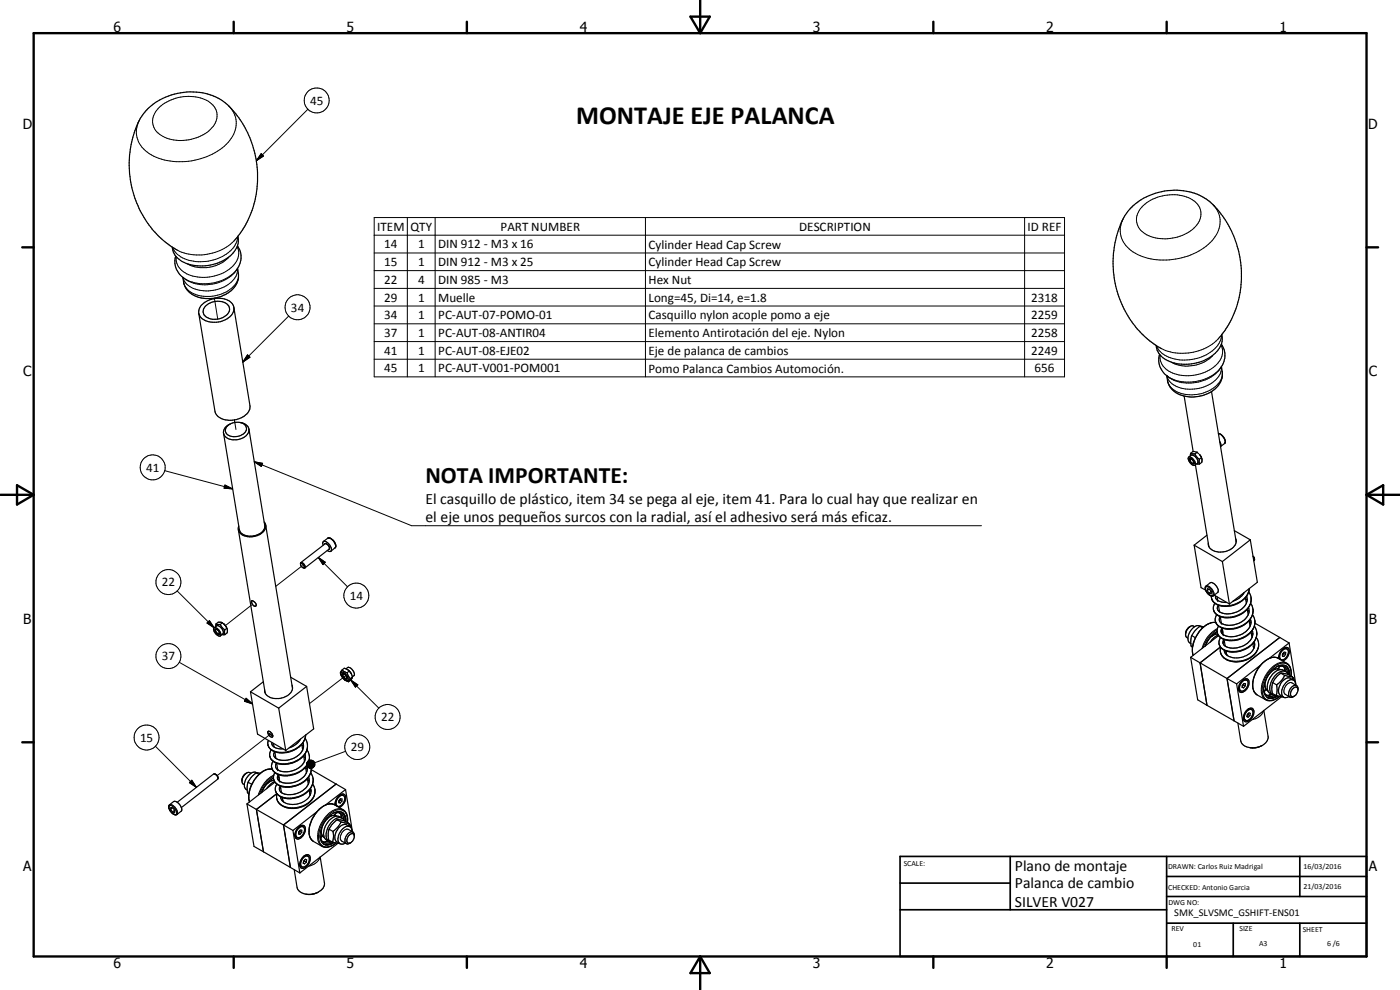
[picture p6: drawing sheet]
<svg xmlns="http://www.w3.org/2000/svg" width="420mm" height="297mm" viewBox="0 0 420 297" stroke-linecap="round" stroke-linejoin="round" font-family="sans-serif">
<g fill="none" stroke="#000" stroke-width=".3">
<path d="M47.8 32.2a13.2 13.2 0 0 1 14.8-1.8 5 5 0 0 1 .5 8.5 12.6 12.6 0 0 1-15.7 1 5 5 0 0 1 .4-7.7zM68.7 31.8a7.6 7.6 0 0 1-.2 10.9 20.1 20.1 0 0 1-23.7 3.4 7.4 7.4 0 0 1-3-9.9M92.4 32.8l-15.4 15.4M78.4 46.1l.7 .7-2.1 1.4zM68.7 77.1a10.3 10.3 0 0 1-8.6 3.2l-1.7-.2-2.2-.9M70.2 72.3a15.3 15.3 0 0 1-16.9 2.8M71.2 74a5.2 5.2 0 0 1-2.3 6.7 12.7 12.7 0 0 1-13.9 .8 4.7 4.7 0 0 1-2.1-4.5M71.3 71a8.2 8.2 0 0 1-5.9 6.6 12.6 12.6 0 0 1-12.1-1.2l-.8-.8-.7-1.4M112.3 65.3h207.2v47.8h-207.2zM112.3 70.6h207.2M112.3 75.9h207.2M122.2 65.3v47.8"/>
<path d="M130.6 65.3v47.8M193.7 65.3v47.8M307.5 65.3v47.8M343.1 61.7a13 13 0 0 1 15.2-1.5 4.9 4.9 0 0 1 .5 7.7 12.8 12.8 0 0 1-15.6 1.9 5 5 0 0 1-.1-8.1zM363.9 61.3a7.6 7.6 0 0 1-.1 10.9 20.3 20.3 0 0 1-23.7 3.4 7.4 7.4 0 0 1-3.1-9.9M54.9 83.2a5.9 5.9 0 0 0 4.9 3.9 10.1 10.1 0 0 0 11.2-4.7l.3-1.9a12.7 12.7 0 0 1-15.9 3.1M64.3 89.5l1.1 6.3M70.9 81.1a11.9 11.9 0 0 1-16 2.1M71.5 82a6 6 0 0 1-4.3 5.9 9.8 9.8 0 0 1-11.3-1.5l-.8-1.7M86.6 94.8l-13.7 13.8M112.3 81.2h207.2M112.3 86.5h207.2"/>
<path d="M112.3 91.8h207.2M112.3 97.2h207.2M74.3 106.5l.7 .7-2.1 1.4zM112.3 102.5h207.2M112.3 107.8h207.2M350.2 112.7a12.7 12.7 0 0 0 15.6-1.7l.8-1a6.4 6.4 0 0 1-4.7 5.9 9.9 9.9 0 0 1-10.9-1.5zM364 106.6a10.5 10.5 0 0 1-12.5 2M365.5 101.9a15.2 15.2 0 0 1-16.9 2.7M366.2 110.5a11.9 11.9 0 0 1-15.6 2.6M366.4 103.5a5.2 5.2 0 0 1-2.3 6.7 12.3 12.3 0 0 1-14.3 .5 4.5 4.5 0 0 1-1.6-4.1M366.6 100.5a7.4 7.4 0 0 1-4.6 6 12.3 12.3 0 0 1-13.8-1l-1.2-1.8M366.8 111.5a5.7 5.7 0 0 1-3.7 5.6 10.4 10.4 0 0 1-11.6-.8l-.7-.8-.4-1.3"/>
<path d="M70.5 126.9l-.2-.9 .5 2.9M76.3 138.6l2.5 .4-.4 1zM76.3 138.6l47.2 19.1h171M357.8 137.8l-.4-.2-.3 .3M358.3 138.4v.6l-.3 .1M358.5 135.5a3.1 3.1 0 0 1 2 1.5M365.7 130.1a2.9 2.9 0 0 1 1.9 2.9l-.1 .1M49.4 141.2l20.4 5.5M67.5 145.5l2.3 1.2-2.5-.2zM53.2 177.3l11.1 11M90.8 169.7l-8 6.2M95.5 167.3l2.1 1.4-.7 .7z"/>
<path d="M95.5 167.3l8.8 8.8M97.4 163.2l.1-.1a1.38 1.38 0 0 1 1.4 1.7h-.3M97.5 163.2a1.28 1.28 0 0 1 1.3 1.6M98.3 161.5a2.43 2.43 0 0 1 2.4 2.8l-.2 .1M361.9 175.9a2.45 2.45 0 0 1 2.5 2.2l-.2 .6M362 176.1a2.09 2.09 0 0 1 1.9 2.6 1.98 1.98 0 0 1-1.9-2.6zM374.9 176.6a7 7 0 0 1-7.6 5.1 3.6 3.6 0 0 1-3.7-2.3M375.4 179.2a5.5 5.5 0 0 1-4.4 5.5 6.3 6.3 0 0 1-6.4-.9l-.5-1M53.8 198.7l22 12.5M62.1 186.9l.8-.7 1.4 2.1zM62.9 186.2l1.4 2.1-2.2-1.4zM75.5 181.5l-7.9 6.2"/>
<path d="M364.9 186.8a6.5 6.5 0 0 0-5.9 4.2 7.2 7.2 0 0 0-.9 5.6M365.3 189a8.9 8.9 0 0 0-4.2 5.3M365.4 188.6a9.5 9.5 0 0 0-4.7 6M366.7 188.5h.1M376 182.7a5.2 5.2 0 0 1-3.9 5.3 6.3 6.3 0 0 1-6.9-.8l-.5-.9M376.6 186.1a5.8 5.8 0 0 1-5.1 5.7 5.5 5.5 0 0 1-6-1.5l-.2-.6M377.1 189.5a5.5 5.5 0 0 1-4.4 5.5 5.7 5.7 0 0 1-6.7-1.2l-.2-.7M377.7 192.9a5.4 5.4 0 0 1-5.1 5.3 5.3 5.3 0 0 1-6.3-2.3v-.3M383.6 197.5a3.6 3.6 0 0 0-4.3 1.2 8.7 8.7 0 0 0-3 8.7l1 1.1M386.2 199a3.2 3.2 0 0 0-3.9 .8 9 9 0 0 0-3.6 8.7l.3 .7 .8 .7M73.9 209.5l1.9 1.7-2.4-.8zM80.5 219.9l1.4 .7"/>
<path d="M103.8 202.7l-10.9 8.4M105.3 204l2.1 1.5-.7 .7zM105.3 204l8.4 8.5M379.2 213.3a4 4 0 0 1-3.5 2.6M387.4 202.8a2.81 2.81 0 0 0-2.9-3.8 8.6 8.6 0 0 0-5.5 9.4 2.51 2.51 0 0 0 4.1 1.1l.9-.5M387.7 204.9a2.2 2.2 0 0 0-2.4 2.1v.8l.4 .5M46.6 223.9l12.4 12.4M56.8 234.8l.8-.7 1.4 2.2zM57.6 234.1l1.4 2.2-2.2-1.5zM81.2 220.2l-16 12.5M81.7 230.8a6.6 6.6 0 0 0-5.9 4.2 7.6 7.6 0 0 0-.9 5.6M82.1 232.9a9.7 9.7 0 0 0-4.2 5.4"/>
<path d="M82.2 232.6a9.5 9.5 0 0 0-4.7 6M83.5 232.5h.1M91.7 220.6a6.7 6.7 0 0 1-6 5 4.4 4.4 0 0 1-5.2-1.9l-.1-.3M92 229.2l.1 .5zM92 229.5l.1 .2zM92.1 228.9v.8zM92.1 229.7l.3 .5zM92.1 229.7l.5 .6zM92.1 229.7l.8 .8zM92.1 229.7l1 .8zM92.1 229.7l1.3 .8zM92.1 229.7l1.5 .8h-.2z"/>
<path d="M92.1 229.7l1.8 .7-.3 .1zM92.1 229.7l2 .5-.2 .2zM92.1 229.7l2.2 .3-.2 .2zM92.1 229.7l2.3 .1-.1 .2zM92.1 229.7l2.4-.2-.1 .3zM92.1 229.7l2.4-.5v.3zM92.1 229.7l2.4-.7v.2zM92.1 229.7l2.3-1 .1 .3zM92.1 229.7l2.2-1.2 .1 .2zM92.1 229.7l2-1.4 .2 .2zM92.1 229.7l1.7-1.5 .3 .1zM92.1 229.9h2.3"/>
<path d="M92.1 229.7h2.4M92.2 228.7l-.1 1zM92.2 223.2a5.2 5.2 0 0 1-3.9 5.3 6.2 6.2 0 0 1-6.7-.5l-.6-1.2M92.4 228.5l-.3 1.2zM92.5 228.3l.3-.2-.7 1.6zM92.5 228.3l-.4 1.4zM92.8 228.1h.2l-.9 1.6zM92.8 226.6a5.3 5.3 0 0 1-3.9 5.3 7 7 0 0 1-6.1 0l-.9-.7-.4-.9M93 228.1l.3-.1-1.2 1.7zM93.3 228l.2 .1-1.4 1.6zM93.4 230a5.3 5.3 0 0 1-3.9 5.4 6.4 6.4 0 0 1-7-.8l-.4-.9M93.5 228.1l.3 .1-1.7 1.5z"/>
<path d="M93.9 233.5a5.3 5.3 0 0 1-3.9 5.3 6.5 6.5 0 0 1-6.7-.5l-.7-1.2M94.5 236.9a5.8 5.8 0 0 1-5.7 5.4 4.9 4.9 0 0 1-5.7-2.4l-.1-.4M103.7 225.4l-9.3 3.5M50.8 241.8l.5-.1a2.63 2.63 0 0 1 1.7 2.2 .61 .61 0 0 1-.4 .5 .61 .61 0 0 1-.7-.3l-.4-.3a1.93 1.93 0 0 1-.7-2zM50.9 241.5a2.36 2.36 0 0 1 2.2 2.9M96 257.2a3.9 3.9 0 0 1-3.4 2.7M100.4 241.5a3.8 3.8 0 0 0-4.3 1.2 9.4 9.4 0 0 0-3.2 7.9l.4 1.1 .8 .8M102.9 243a4.8 4.8 0 0 0-5.4 2.4 7.5 7.5 0 0 0-1.6 7.8l.7 .7M104.2 246.8a3 3 0 0 0-2.1-3.8 6.9 6.9 0 0 0-5.7 4.7 5.1 5.1 0 0 0 .2 5.9 3.2 3.2 0 0 0 4.2-.7M104.6 248.8a2.33 2.33 0 0 0-2.1 3.5"/>
<circle cx="95" cy="30.1" r="3.8"/>
<circle cx="89.3" cy="92.2" r="3.8"/>
<circle cx="45.8" cy="140.2" r="3.8"/>
<circle cx="50.5" cy="174.7" r="3.8"/>
<circle cx="106.9" cy="178.7" r="3.8"/>
<circle cx="50.5" cy="196.9" r="3.8"/>
<circle cx="116.3" cy="215.1" r="3.7"/>
<circle cx="44" cy="221.3" r="3.7"/>
<circle cx="107.2" cy="224.1" r="3.8"/>
</g>
<g fill="none" stroke="#000" stroke-width=".35">
<path d="M52.7 76.8a5.9 5.9 0 0 0 2.7 6.8M70.2 72.3a28.3 28.3 0 0 0 7.1-18 30.7 30.7 0 0 0-6.1-19.5 15.4 15.4 0 0 0-12.2-7.2 17.7 17.7 0 0 0-16.8 7.7 28.6 28.6 0 0 0-2.8 8 30.2 30.2 0 0 0 0 12.2 28.9 28.9 0 0 0 13.9 19.6M71.3 73.8a6 6 0 0 1-.4 7.3M71.4 70.9a6.7 6.7 0 0 1-4.1 7.1 13.4 13.4 0 0 1-13.1 .1 5.3 5.3 0 0 1-2.5-4M60.4 91.6a6.8 6.8 0 0 1 9.3-.5 3.1 3.1 0 0 1-1.6 4.6 6.5 6.5 0 0 1-8-.7 2.79 2.79 0 0 1 .3-3.4zM61.6 91.9a4.9 4.9 0 0 1 7.1-.1 2.43 2.43 0 0 1-1.6 3.4 4.6 4.6 0 0 1-6-1l-.1-1.3zM70.2 92.2l4.8 29.4a4.4 4.4 0 0 1-4.1 4.3 5.5 5.5 0 0 1-6.2-1.8l-5.1-30.1M71.3 80.5a6.8 6.8 0 0 1-4.8 8.4l-2.9 .6a9.3 9.3 0 0 1-4.7-.6l-1-.4a5.4 5.4 0 0 1-2.8-3.8l-.2-1.5M348 106.3a5.7 5.7 0 0 0 2.2 6.4M350.2 112.7l.4 .4M355.4 118.8l2.7 16.7M363.6 117.5l7.4 45.1"/>
<path d="M365.5 101.9a28.1 28.1 0 0 0 7.1-18.1 30.1 30.1 0 0 0-2.7-13.7 23.2 23.2 0 0 0-9.2-11.2 18.8 18.8 0 0 0-22.3 4.6 27.6 27.6 0 0 0-4.4 15.7 31.1 31.1 0 0 0 3.3 13.5 27.9 27.9 0 0 0 11.3 11.9M366.6 103.3a5.9 5.9 0 0 1-.4 7.2M366.6 110l.2 1.5a4.7 4.7 0 0 1-.8 3.6 8.9 8.9 0 0 1-5.3 3.6l-2.6 .4a7.3 7.3 0 0 1-7.7-4.6l-.3-1.8M366.7 100.4a6.4 6.4 0 0 1-3.5 6.8 13.3 13.3 0 0 1-14.2 .1l-1.7-2.1-.3-1.6M68.1 127.9a3.9 3.9 0 0 1 5.6-.1 2.03 2.03 0 0 1-1.5 2.9 3.4 3.4 0 0 1-4.5-1v-.9zM69.1 127.2a2.35 2.35 0 0 0-1.3 3.9l.3 .3a4.7 4.7 0 0 0 4.4 .2 2.99 2.99 0 0 0 2.2-2.8M71.9 126.7a2.84 2.84 0 0 1 2.8 2.1M74.7 128.7l4.7 28.9a3.2 3.2 0 0 1-2.9 3.1 3.5 3.5 0 0 1-4.7-1.8l-4.7-28.9M356.7 137.2a2.01 2.01 0 0 1 2 2.4 2.06 2.06 0 0 1-2-2.4zM356.8 137.2l.7-.6a2 2 0 0 1 1.9 2.4l-.8 .6M357 137.6a1.33 1.33 0 0 1 1.3 1.5 1.33 1.33 0 0 1-1.3-1.5zM357.2 137.8a.91 .91 0 0 1 .9 1.3l-.1-.1a1.11 1.11 0 0 1-.8-1.2z"/>
<path d="M357.3 136l1.3 .2M357.3 136l-.1 .8M358 139v.1M358.5 135.5h-.5l-.7 .5M358.6 136.2l.4 .7 .9 .9M358.8 139.5l4 24.5M359.1 139.2h.9M359.2 135.7h.1M359.2 135.7l-.6 .5M359.9 137.8l.1 1.4M360.1 136.4l.4 .6M360.5 137v.2"/>
<path d="M360.5 137l.1 .3M360.6 137.3l.1 1.4-.7 .5M360.6 137.3l-.7 .5M365.7 130a2.29 2.29 0 0 1 1.8 3.1l-1.2 .9 .1-.5-.4-1.1M71.5 158.9l8.1 49M71.7 157.9l-.2 1M79.3 156.6a2.54 2.54 0 0 1-1.6 3.9 4.8 4.8 0 0 1-6-1l-.2-.6M79.7 157.6l8.1 48.9M370.4 159.2l4.8 2.8M90.2 168.8a1.24 1.24 0 0 1 1.3 1.6l-.5-.1M90.2 168.8v.5M90.2 169.1a.93 .93 0 0 1 1 1.2 1.04 1.04 0 0 1-1-1.2z"/>
<path d="M97 163.6a.71 .71 0 0 1 0-1.1 .71 .71 0 0 1 1.1 .2 2.58 2.58 0 0 1 1.2 2.7M97.1 162.5l1.2-1a2.29 2.29 0 0 1 2.4 2.8l-1.4 1.1M97.5 163.2l-7.3 5.6M98.2 165.1l.7 .4 .4-.1M98.8 164.8l-7.3 5.6M358.4 163.6l2.1 12.7 1.4 .8M358.4 163.6l8.4 4.9M361.8 176l1.4-1.1a1.93 1.93 0 0 1 2 1.2l.4 .7-.1 .9-1.3 1a2.29 2.29 0 0 1-2.5-2.1zM362.2 160.6l-3.8 3M362.3 177.2l.1-.6 .6 .2 .5 .8v.6l-.6-.2M362.3 177.2l.6 .8M362.6 162.9l.2 1.1"/>
<path d="M362.8 176.8l-.5 .4M363.4 177.4l.1 .1M363.5 177.5h.1M363.5 177.5l-.6 .5M363.5 178.8l.1 .8a3.9 3.9 0 0 0 4.5 2.3 8.1 8.1 0 0 0 6.1-3M364.4 178.6l4.6 2.6M364.8 178.8l.1 .9 .6 .4M365.3 179.1l.2 1M366.8 168.5l2.2 12.7M370.8 161.6l.2 1M371 162.6a4.7 4.7 0 0 1-5.7 3 3.3 3.3 0 0 1-2.5-1.6M373.4 177.8l-.4 .6a5.9 5.9 0 0 1-3 2"/>
<path d="M373.7 179.4l.3 1.6M373.8 179.6l.5 .4M374.1 178.9l.2 1.1-.3 1.1M374.8 177.6a3.8 3.8 0 0 1 .5 3.5M374.9 176.6l-.1 .9-.6 1.4M375.2 162l2.1 12.7-8.3 6.5M375.2 162l-8.4 6.5M376 166.8l.5 .9M376.1 167l.4 .7M376.5 167.7v.2M376.5 167.7l-.3 .6M64.2 188.4a1.95 1.95 0 0 1 2.1 2.1l-.1 .1a1.15 1.15 0 0 1-1.7-.7l-.4-1z"/>
<path d="M64.3 188.3l.7-.5a2 2 0 0 1 1.9 2.4l-.8 .6M64.8 187.2l1.3 .2M64.8 187.2v.8M65.2 188.9l-.4-.1a.88 .88 0 0 0 .2 1 .88 .88 0 0 0 .9 .2v-.1M65.3 189l.6 .9M65.4 189l-.9-.2a1.51 1.51 0 0 0 1.2 1.6l.2-.5M65.7 189.6l.2 .3M66.1 187.4l.4 .7 1 .9M66.6 190.4h.9M66.7 186.9l-.2-.2a1.74 1.74 0 0 0-1.7 .5M66.7 186.9l.5 .3M66.7 186.9l-.6 .5"/>
<path d="M67.1 187.2h.1M67.2 187.2l.8 1.2M67.4 187.4l.7 1.1M67.5 189v1.4M68.1 188.5l.1 1.2-.7 .7M68.1 188.5l-.6 .5M75.5 180.3a1.24 1.24 0 0 1 1.2 1.6 1.28 1.28 0 0 1-1.2-1.4zM75.6 180.2v.1M357.2 188a2.26 2.26 0 0 0-1 3.3l.3 .2M357.3 197.2l10.9 6.4M357.3 197.2l2.1 12.8 2.8 1.6M357.7 190.7l-.3 2.3 .1 .9 .4 .3"/>
<path d="M357.7 190.7l1.1 .6M358.6 188a1.56 1.56 0 0 0-2.4 1l-.4 1.2M360.1 187.9l-1.4 1.3-1 1.5M360.1 187.9l1.2 .1M360.1 187.9l.8 .5M360.2 187.9a1.95 1.95 0 0 0-2.6 .9 3.3 3.3 0 0 0-.7 4l.5 .3M362.1 192.9l-.5 1M363.3 191.1l-.9 1.3-.6 1.4M363.8 190.9l-.5 .2M364.1 190.2l-.3 .6M364.6 189.9l.3 .3M364.6 181a2.37 2.37 0 0 0 .6 3.4"/>
<path d="M364.9 186.8a6.2 6.2 0 0 0-5.8 4l-.3 .5a7.4 7.4 0 0 0-.7 5.3M365 189.7l.3-.2-2 1.6M365.5 190.2a4 4 0 0 0-3.2 2.4M365.5 190.3l.2 .5M365.5 180.1a4.2 4.2 0 0 0 2.6 .7M365.6 190.5l-1.3 .8-1.1 1.4M365.7 181.6l.3 2a1.33 1.33 0 0 1-.3-2zM365.7 190.7l-8.4 6.5M365.7 187.9a2.66 2.66 0 0 0-.2 2.4M366 183.6h.1M366.3 194.1l-6.1 4.8 2 12.7M366.3 191.3a2.4 2.4 0 0 0 0 2.9"/>
<path d="M366.5 189.1h.4M366.5 189.3l.4 .1M366.5 189.6l.1 .2M366.9 189.4h.1M367 192.9l.4-1 .3 1.9M367 189.7l-.3 .3M367.4 192.4l-.4 .5M368.1 196.3l-.2-1 .4 1.4M374 181.1l-.8 1.1a7.3 7.3 0 0 1-5.6 1.9l-1.6-.5M374.3 182.8l.3 1.6M374.3 183l.6 .4M374.7 182.3a3.9 3.9 0 0 1-2.3 4.4 6.5 6.5 0 0 1-5.3 .5 1.36 1.36 0 0 1-.9-2.2l.4 2"/>
<path d="M374.9 186.2l.2 1.7M374.9 186.5l.5 .3M375 186.1l.4 .2M375.2 185.7a4 4 0 0 1-2.7 4.7 5.1 5.1 0 0 1-5.9-.5l-.1-.7 .3-.7 .3 1.9M375.3 181a4.4 4.4 0 0 1-1.6 6.3l-.3 .2a7.9 7.9 0 0 1-5.9 1.1 2.75 2.75 0 0 1-2.3-4.2M375.3 181.1a7 7 0 0 1-5.7 4.2h-2.4l-1.4-.4-.6-.5M375.4 189.7l.3 1.6M375.5 189.9l.5 .3M375.8 189.1a3.2 3.2 0 0 1-.6 3.1l-.9 .9a5.9 5.9 0 0 1-7 .4l-.3-.6M375.9 184.4l.6 1.1 .1 1.5M376 193.1l.2 1.5M376.1 193.9l.2 .6"/>
<path d="M376.2 192.9l.3 .4M376.4 192.6a3.6 3.6 0 0 1-2.9 4.3 5 5 0 0 1-5.8-.8l-.3-1M376.5 193.3v.1M376.5 187.9a4.6 4.6 0 0 1-2.3 6.6 6.4 6.4 0 0 1-7.9-.3M376.5 193v.3M376.6 187l7.5 4.3M376.6 187l-.1 .9-.6 1.1a6.5 6.5 0 0 1-2.8 2.4l-1.4 .5a6 6 0 0 1-6-1.1M377 191.3a4.4 4.4 0 0 1-2.3 6.4l-1.5 .6-2 .3a4.5 4.5 0 0 1-5-3.1l.1-1.3M378.3 199.6l-7.2 5.6M383.8 196.9v.7M383.8 197.1l.2 .6 .5 .2M384.1 191.3l-15.9 12.3"/>
<path d="M384.1 191.3l2.8 1.6M384.1 200l-.1-.2-.2 .6-.4 .3M384.5 199.7v.1M384.8 195.3a1.01 1.01 0 0 1 1.3-.7 1.01 1.01 0 0 1 .5 1.4l-.4 .9a1.34 1.34 0 0 1-2 .8 2.28 2.28 0 0 1 .6-2.4zM384.9 196.7l.4 .3M385 199.8l.3 .3M385.1 194.6l-1.1 1.4-.3 1M385.1 194.6a1.07 1.07 0 0 1 1.4-.2 1.07 1.07 0 0 1 .4 1.3 3.2 3.2 0 0 1-1.9 2.6M385.1 194.6l.8-.1 .4 .2M385.3 196.1l-.4 .4M385.3 196.1l.5 .3M385.3 195.8v.3"/>
<path d="M385.8 199.7l.7 1.1 .2 1.6M385.8 196.4l-.5 .6M385.8 196.4l.1-.7h-.5l-.5 .5v.7l.4 .1M385.9 199.8a2.89 2.89 0 0 1 1.1 2.8M386.9 192.9l-5.9 4.6M386.9 192.9l2 12.7M75.2 207.6l2.1 12.7 8.5 4.9M75.2 207.6l8.4 4.9M79 204.6l-3.8 3M79.4 206.9l.2 1M80.4 219.5a1.24 1.24 0 0 1 1.4 1.6 1.04 1.04 0 0 1-1.2-.6zM83.6 212.5l2.2 12.7"/>
<path d="M87.2 203.2l4.8 2.8M87.7 205.6l.1 .9M87.8 206.5a4.5 4.5 0 0 1-5.2 3.1 3.4 3.4 0 0 1-3-1.7M92 206l2.1 12.7-8.3 6.5M92 206l-8.4 6.5M102.5 202.8l-.2-.9a1.1 1.1 0 0 1 1.7 .7 1.13 1.13 0 0 1 .2 1.7l-.8-.3M102.5 202.8l.9 1.2M102.7 201l.6-.5 .3 .1a3.1 3.1 0 0 1 2.1 2.6l-.4 .8-.7 .6M102.7 201l1.5 .8M102.7 201l-.6 .9 .4 .9M102.7 202.2l.3-.1 .7 .5 .4 .6v.5a1.26 1.26 0 0 1-1.4-1.5zM103.2 203.8l.2 .1"/>
<path d="M103.4 203.9l1.2 .7M103.4 202.3l-.4-.1a1.1 1.1 0 0 0 1 1.3v-.6M103.8 200.7a1.3 1.3 0 0 1 2.2 .6l.3 1.3-1.2 1M104.2 201.8l.9 1.8M105 201.5l-.2-.2-.6 .5M105.1 201.6l.4 .6M105.1 203.6l-.5 1M362.2 211.6l8.2 4.7M368.2 203.6l2.9 1.6M368.2 203.6l2.2 12.7M370.4 216.3l2.8 1.6M371.1 205.2l2.1 12.7"/>
<path d="M371.7 206.3l.2 .8 .5 .2M372.5 204.5a1.28 1.28 0 0 1 1.1-.8 1.28 1.28 0 0 1 1.2 .6 3.1 3.1 0 0 1-2.4 3.5 1.53 1.53 0 0 1-.5-2.4zM372.7 204.7a.98 .98 0 0 1 1-.7 .98 .98 0 0 1 .9 .9 2.05 2.05 0 0 1-2.3 2.4 1.96 1.96 0 0 1 .4-2.6zM372.8 206.1l.4 .3M373 204l.8-.1 .4 .2M373.2 215.1l.1 .6 .5 .4M373.2 205.2v.3M373.2 205.5l-.4 .4M373.2 205.5l.5 .3M373.7 205.8l-.5 .6M373.7 205.8l.1-.7h-.5l-.5 .5v.6l.4 .2M374 213.3a1.26 1.26 0 0 1 1-.8 1.26 1.26 0 0 1 1.2 .6 2.87 2.87 0 0 1-2.5 3.4 2.32 2.32 0 0 1 .3-3.2z"/>
<path d="M374.2 215l.4 .2M374.3 213.3a.96 .96 0 0 1 1.4-.4 .96 .96 0 0 1 .3 1.3l-.4 .9a1.41 1.41 0 0 1-1.9 1 2.03 2.03 0 0 1 .6-2.8zM374.6 214.4l.5 .3M374.6 214.4l-.3 .3M374.6 214v.4M374.7 212.7l1 .2M375.1 214.7l.1-.7-.3-.1-.6 .4-.1 .7 .4 .2M375.1 214.7l-.5 .5M379.3 206.8a2.14 2.14 0 0 0 1 2 2.14 2.14 0 0 0 2.3-.1M379.3 213.1l1.3 7.8a3.9 3.9 0 0 1-4.2 3.5 3.4 3.4 0 0 1-4-2.2l-.9-5.2M379.3 205.7l.4 .4M379.4 207.7h.1"/>
<path d="M379.5 207.4v.3M379.8 206.8v.1M379.8 206.6v.2M379.8 206.8l-.4 .7M379.9 206.6l.6 .7M381.3 208.2l-.5 .4M381.8 208.4l-1.2 .3-.6-.2M381.8 208.4l.8 .3M382 204.8a5.7 5.7 0 0 0-.2 3.2l1.2 .7M382 204.8l1.1 .7M382.4 200.6l.5 .2M382.9 208.6l-.3 .1"/>
<path d="M383 208.7l.4 .1M383.1 200.1a8 8 0 0 0-3.7 8l.8 1.1M383.1 208.7l-1.1 .6h-1.4M383.1 200.1a2.12 2.12 0 0 1 2.3-.1 2.12 2.12 0 0 1 1 2M383.1 205.5l.2 1.7-.3 1.5M383.4 208.8a2.79 2.79 0 0 1-3.1 .4M383.4 208.8l1.2 .2M383.5 208.8l-.4 .3a2.56 2.56 0 0 1-2.9 .1M383.6 200.7a5 5 0 0 0-3.9 4.6l.2 1.3M383.6 200.7l.6 .2M383.6 200.5v.2M384 200.1l.6-.3 .7 .3"/>
<path d="M384.4 202l-1.2 .9-1.2 1.9M384.4 202l1.9 .2 1.5 .8M384.4 202l1.1 .6M384.6 209l-11.4 8.9M384.6 209l.5 .1M385.3 200.1l.3 .6M385.5 202.6l-1 1.6-1.4 1.3M385.5 202.6l2.3 .4M385.6 200.7l.2 .7M385.6 200.7l-.1 .6M385.7 208.3l1.4 .9M385.8 201.5l.6 .6"/>
<path d="M385.8 201.5a3.7 3.7 0 0 0-4 2.5 3.8 3.8 0 0 0 0 4.4M385.9 201.5a2.69 2.69 0 0 0-3.9 .7 4.5 4.5 0 0 0-1.1 5.7l1 .5M386.2 200a2.45 2.45 0 0 0-3.1 .1M386.4 200.2l.4 1 .2 1.3M386.4 202.1l.1 .2M387.5 202.8l.1-1a3.5 3.5 0 0 0-1.4-2.8l-2.8-1.6-.7-.2a6 6 0 0 0-5.2 3.4 7.4 7.4 0 0 0-1.1 6.9l.7 .9 2.7 1.5 1.5 .3a5 5 0 0 0 2.8-1.2M387.7 204.9l1.4 .8M387.8 203.1l.5 .4 .1 .7M387.8 203l.1 .9M388.2 204l-.9-.5a3.1 3.1 0 0 0-3.5 2.9 2.02 2.02 0 0 0 .5 2.3l.9 .5M388.8 205.5a1.38 1.38 0 0 0-.8-1.6 1.38 1.38 0 0 0-1.7 .6 3.7 3.7 0 0 0-1.3 4.5l.7 .3 1.1-.3M389.5 206.7a.78 .78 0 0 0-.7-.6 .78 .78 0 0 0-.7 .5 1.47 1.47 0 0 0-.3 2.4 2.19 2.19 0 0 0 1.7-2.9 1.02 1.02 0 0 0-1-.5 1.02 1.02 0 0 0-.9 .6 2.33 2.33 0 0 0-.6 2.9l.4 .2 1-.4"/>
<path d="M64.4 232.2a1.19 1.19 0 0 1 .9 1.6l-10.9 8.5M65.4 233.4l-.7-1.1-.6-.1-10.9 8.5M74 231.9a2.22 2.22 0 0 0-.9 3.4l.3 .2M74.5 234.7l-.3 1.9 .1 1.3 .4 .2M74.5 234.7l1.1 .6M75.3 232a1.54 1.54 0 0 0-2.2 1l-.5 1.2M76.9 231.9l-1.1 .9-1.3 1.9M76.9 231.9l1.2 .1M76.9 231.9l.8 .4M77 231.9a1.91 1.91 0 0 0-2.5 .9 2.99 2.99 0 0 0-.6 4.1l.3 .2M80.7 220.1l1.2 .7M80.9 234.2l-.7 .8"/>
<path d="M81.4 233.8l.3 .4M81.6 222.8a1.33 1.33 0 0 0 .6 1.3M81.7 230.8a5.6 5.6 0 0 0-5.3 3.1 8.7 8.7 0 0 0-1.7 6.4l.2 .3M81.8 233.6l.3-.1a7.8 7.8 0 0 0-3.7 4.4M81.9 228.4a2.41 2.41 0 0 0 .6 3.4M82.1 223.1l.1 1M82.2 224.1h.1M82.2 234.2a4.7 4.7 0 0 0-3.6 3.6M82.2 224.1l1.6 .6h1.2M82.4 234.6l-1.3 .7-1.1 1.3M82.5 225.6l.3 1.9M82.5 234.7l-8.4 6.5"/>
<path d="M82.5 231.8a2.61 2.61 0 0 0 0 2.9M82.5 234.7l.6 .5M82.8 227.5h.1M83 229a1.33 1.33 0 0 0 .3 2M83 229l.3 2M83.1 238.1l-6.1 4.8M83.1 235.2a2.42 2.42 0 0 0 0 2.9M83.3 233.3l.5 .1M83.3 233.6l.1 .2M83.7 233l-.4 .1M83.8 233.7l-.3 .3M83.9 236.9l.2-1.1 .4 2"/>
<path d="M84.3 236.4l-.4 .5M84.7 239.3l.2 .9zM90.2 221.7a5.4 5.4 0 0 1-3.4 2.7M90.6 223.3l.2 1.7M90.6 223.6l.5 .3M90.8 225a6.5 6.5 0 0 1-5.1 3.1l-1.8-.1a1.61 1.61 0 0 1-1.4-2.4M90.9 222.9a2.65 2.65 0 0 1-.1 2.1M91.1 226.7l.3 1.8M91.2 227l.4 .4M91.4 228.5a6.5 6.5 0 0 1-5.2 3.1l-2-.2-.9-.4M91.5 226.3a2.65 2.65 0 0 1-.1 2.2M91.6 221.5a4.8 4.8 0 0 1-2.9 7 6.3 6.3 0 0 1-7.1-.5 2.4 2.4 0 0 1-.2-3"/>
<path d="M91.7 230.2l.3 1.7M91.7 230.5l.5 .3M91.7 220.5a6.7 6.7 0 0 1-7.3 5.4 3.5 3.5 0 0 1-4.1-2.9l.2-.8M91.8 230l.4 .3M92 229.7a3 3 0 0 1-.9 3.4l-1 .8-1.3 .7-1.5 .3h-1.8a1.85 1.85 0 0 1-2.1-2.2l.2-.3 .3 2M92.1 225a4.8 4.8 0 0 1-2.8 6.9 7.2 7.2 0 0 1-6.1 .4l-.7-.5M92.2 233.6l.3 1.7M92.3 233.9l.5 .3M92.5 235.3a6.4 6.4 0 0 1-5.2 3.1 3.2 3.2 0 0 1-3.4-1.3v-.2M92.6 233.2l.2 1.1-.3 1M92.7 228.4l.6 1.4 .1 1.2M92.8 237l.2 1.6"/>
<path d="M93 237.9l.1 .6M93 236.9l.2 .4M93.2 236.6a3.8 3.8 0 0 1-3.3 4.4 4.5 4.5 0 0 1-5.6-1.4l-.1-.5M93.2 237.3l.1 .1M93.2 231.8a4.8 4.8 0 0 1-2.8 7l-2.7 .8a5.5 5.5 0 0 1-3.1-.4l-1.5-1.1M93.3 236.9l-.1 .4M93.4 230.9l7.5 4.3M93.4 231a6.6 6.6 0 0 1-6.2 5.1 5.8 5.8 0 0 1-3.7-.5l-.4-.4M93.8 235.2a4.3 4.3 0 0 1-1.9 6.3 6.6 6.6 0 0 1-8.4-.8l-.5-1.5 .1-1M100.9 235.2l-15.8 12.3M100.9 235.2l2.8 1.7M101.6 239.3a.95 .95 0 0 1 1-.7 .95 .95 0 0 1 .9 .8 2.41 2.41 0 0 1-2.2 2.5 1.88 1.88 0 0 1 .3-2.6z"/>
<path d="M101.9 238.6l.6-.2 .6 .3M102.1 239.8v.3M103.7 236.9l-5.9 4.6M103.7 236.9l2.1 12.7M378.7 223.7a5.2 5.2 0 0 1-3.6 .6M50.8 241.6l1.3-1.1a2.4 2.4 0 0 1 2.3 2.9l-1.4 1-.3 .1-.8-.3-1.2-1.5-.1-.8zM51.2 242.8l.1-.6 .6 .2 .6 .8-.1 .6-.6-.2M51.2 242.8l.6 .8M51.8 242.4l-.6 .4M52.4 243.1h.1M52.4 243.1l-.6 .5M74.1 241.2l2.9 1.7"/>
<path d="M74.1 241.2l2.1 12.8 2.9 1.6M77 242.9l2.1 12.7M77 242.9l8.1 4.6M79.1 255.6l10.9 6.3M84.9 240.2l.3 .5M85.1 247.5l2.8 1.7M85.1 247.5l2.1 12.8M87.9 249.2l2.1 12.7M88.5 250.3l.2 .7 .5 .2M89.5 248.7a1.01 1.01 0 0 1 1.3-.7 1.01 1.01 0 0 1 .5 1.4l-.3 .9a1.34 1.34 0 0 1-2.1 .8 2.28 2.28 0 0 1 .6-2.4zM89.6 248.2a1.19 1.19 0 0 1 1.6-.5 1.19 1.19 0 0 1 .4 1.7 2.51 2.51 0 0 1-2.5 2.3 1.89 1.89 0 0 1 0-2.9zM89.6 250.1l.4 .2"/>
<path d="M89.8 248l.6-.2 .6 .3M89.9 259.3l.4 .6M90 249.2v.3M90 249.5l-.4 .4M90 249.5l.5 .3M90.3 259.9l.3 .2M90.5 249.8l-.5 .5M90.5 249.8l.1-.7-.5-.1-.5 .6v.6l.4 .1M91 259l.4 .2M91.1 257.3l.5-.4a.89 .89 0 0 1 1.1 .2 .89 .89 0 0 1 .1 1.1 1.97 1.97 0 0 1-2.3 1.8 2.14 2.14 0 0 1 .6-2.7zM91.3 256.8a1.14 1.14 0 0 1 1.6-.1 1.14 1.14 0 0 1 .1 1.6 2.79 2.79 0 0 1-2.3 2.3l-.7-.6-.1-.9M91.3 256.8a3.6 3.6 0 0 0-1.4 2.4"/>
<path d="M91.3 256.8l.7-.1 .4 .2M91.4 258.4l.5 .3M91.4 258.4l-.3 .3M91.4 258v.4M91.9 258.7l.1-.7-.4-.2-.5 .5-.1 .7 .4 .2M91.9 258.7l-.5 .5M95.1 243.6a7.5 7.5 0 0 0-1.9 8l.9 .9 2.5 1.4a3.9 3.9 0 0 0 4.3-1M95.1 243.6l-7.2 5.6M95.1 243.6a5.2 5.2 0 0 1 4.8-2.3l3.3 1.8 .5 .5 .6 1.4v1.8M96 250.7l.2 .8M96.1 257.1l1.3 7.7a3.7 3.7 0 0 1-3.7 3.5 3.7 3.7 0 0 1-4.6-2.1l-.8-5.3M96.2 251.5a2.04 2.04 0 0 0 3.2 1.1"/>
<path d="M96.2 249.7l.3 .4M96.3 251.4v.3M96.6 250.7h.2M96.7 250.6l.6 .7M96.7 250.6l-.5 .9M96.8 250.8l-.2 .1M97.1 253.2l1.3 .3M97.1 253.3l.3 .1M97.3 246.8a4.4 4.4 0 0 0-.6 3.8M97.3 246.8a5.6 5.6 0 0 0-.5 6.2l.3 .2M97.6 253.5h.3M98.1 245.7l-.8 1.1"/>
<path d="M98.2 252.1l-.6 .5M98.4 245.3l-.5 .6M98.6 252.3l-1.8 .2M98.6 252.3l1 .3M98.8 248.8l-.3 1.1 .1 2.1 1.2 .7M98.8 248.8l1.1 .7M99.2 244.6l.4 .1M99.5 253.2l-1.2 .3M99.5 253.2l-1.1 .3M99.8 252.7l1.7 .3M99.9 252.7l-1.5 .7-1.3-.2M99.9 249.5l.2 1.3-.3 1.9"/>
<path d="M100.2 252.8l-.7 .4M100.2 243.9l-1.2 .7-1.7 2.2M100.2 243.9a2.28 2.28 0 0 1 2.6-.1 2.28 2.28 0 0 1 1 2.2v.5M100.2 243.9a2.08 2.08 0 0 1 3 2.1M100.3 244.6h.1M100.3 252.8l-.8 .4M100.4 244.6l-.9 .2-1.3 .9M100.4 244.6l.6 .3M100.4 244.5v.1M100.6 240.9l.2 .7 .4 .3M100.6 241.6a2.99 2.99 0 0 1 2.5-3.3 1.6 1.6 0 0 1 .3 2.4l-.6 .9-1 .7M100.7 244l.7-.2 .7 .3"/>
<path d="M100.8 244v-.2l.1 .2M100.8 244l-.6 .6M101.2 246l-1.7 1.6-.7 1.2M101.2 246l2.3 .3 1.1 .7M101.2 246l1.2 .6M101.2 243.7l.1 .1M101.4 253l-11.4 8.9M101.5 253h.4M101.7 240.7l.4 .2M101.8 243.8l.3 .3M102.1 244.1l.3 .5M102.1 240.1l-.4 .4"/>
<path d="M102.1 240.1l.5 .3M102.4 246.6l-1 1.6-1.5 1.3M102.4 246.6l2.2 .4M102.4 244.6l.2 .8M102.4 244.6l-.1 .6M102.5 252.3l1.4 .8M102.6 243.7a2.6 2.6 0 0 1 1.1 2.8M102.6 245.4l.6 .6M102.6 245.4a3.5 3.5 0 0 0-3.8 2.2 4.4 4.4 0 0 0-.5 4.5l.3 .2M102.6 240.4l-.5 .5M102.6 240.4v-.7l-.4-.1-.5 .6v.6l.4 .1M102.7 245.5a2.41 2.41 0 0 0-3.6 .4 5.4 5.4 0 0 0-1.7 5.4l.3 .5 1 .6"/>
<path d="M102.8 243.9l.7 1.2 .1 1.3M103.2 246l.1 .3M103.6 252.9l-.8 .4-.8-.1M104.6 248.8l1.3 .9M104.6 247l.2 .9M104.7 247.1l.4 .4 .1 .7M104.7 247.7l.1 .2M104.8 247.9a3.8 3.8 0 0 0-3.3 3.3v1.1l.5 .9M104.8 247.9l.4 .3M105 248a2.15 2.15 0 0 0-3.5 .5 3.4 3.4 0 0 0-.6 4l1.2 .7M105.2 248.2l.4 .6v.7M105.8 249.6l.2 .1a2.15 2.15 0 0 1-.1 2.6l-.6 .6"/>
<path d="M105.8 249.6a2.45 2.45 0 0 0-2 3.5l.6 .1 .8-.3M106.3 250.7a.88 .88 0 0 0-.8-.6 .88 .88 0 0 0-.9 .6 1.4 1.4 0 0 0 .1 2.3l.6-.1M91.9 268.3l.7 .1M95.5 267.7l-1.1 .5-1.4 .2"/>
</g>
<g fill="#000">
<circle cx="359.2" cy="135.7" r=".18"/>
<circle cx="365.4" cy="180.1" r=".18"/>
<circle cx="366.6" cy="187" r=".18"/>
<circle cx="367.1" cy="190.4" r=".18"/>
<circle cx="383.5" cy="200.7" r=".18"/>
<circle cx="83.3" cy="230.9" r=".18"/>
<circle cx="83.9" cy="234.4" r=".18"/>
<circle cx="52.4" cy="243.1" r=".18"/>
<circle cx="96.3" cy="251.6" r=".18"/>
</g>
<g fill="none" stroke="#000" stroke-width=".71">
<path d="M10.1 9.9h400v277.1h-400zM70.1 6.5v3.4M140.1 6.5v3.4M207.2 5h5.8l-2.9 4.9zM210.1 0v9.9M280.1 6.5v3.4M350.1 6.5v3.4M6.7 74.2h3.4M410.1 74.2h3.5M.1 148.5h10M5.1 145.6l5 2.9-5 2.9zM410.1 148.5h10"/>
<path d="M410.1 148.5l5-2.9v5.8zM6.7 222.7h3.4M410.1 222.7h3.5M70.1 287v3.4M140.1 287v3.4M210.1 287v10M210.1 287l2.9 5h-5.8zM280.1 287v3.4M350.1 287v3.4"/>
</g>
<path d="M270.1 257h140v30h-140zM303.2 257v16M350.1 257v30M390.1 257v12M270.1 265h33.1M270.1 273h80M350.1 277h60M350.1 269h60M350.1 263h60M370.1 277v10M390.1 277v10" fill="none" stroke="#000" stroke-width=".51"/>
<g fill="#000">
<path d="M78.4 46.1l.7 .7-2.1 1.4zM74.3 106.5l.7 .7-2.1 1.4zM76.3 138.6l2.5 .4-.4 1zM67.5 145.5l2.3 1.2-2.5-.2zM95.5 167.3l2.1 1.4-.7 .7zM62.9 186.2l1.4 2.1-2.2-1.4zM73.9 209.5l1.9 1.7-2.4-.8zM105.3 204l2.1 1.5-.7 .7zM57.6 234.1l1.4 2.2-2.2-1.5zM92.1 229.7l.3 .5zM92.1 229.7l.5 .6zM92.1 229.7l.8 .8z"/>
<path d="M92.1 229.7l1 .8zM92.1 229.7l1.3 .8zM92.1 229.7l1.5 .8h-.2zM92.1 229.7l1.8 .7-.3 .1zM92.1 229.7l2 .5-.2 .2zM92.1 229.7l2.2 .3-.2 .2zM92.1 229.7l2.4-.5v.3zM92.1 229.7l2.4-.7v.2zM92.1 229.7l2.3-1 .1 .3zM92.1 229.7l2.2-1.2 .1 .2zM92.1 229.7l2-1.4 .2 .2zM92.1 229.7l1.7-1.5 .3 .1z"/>
<path d="M93.5 228.1l.3 .1-1.7 1.5zM93.3 228l.2 .1-1.4 1.6zM93 228.1l.3-.1-1.2 1.7zM92.8 228.1h.2l-.9 1.6zM92.5 228.3l.3-.2-.7 1.6zM92.5 228.3l-.4 1.4zM92.4 228.5l-.3 1.2zM92.2 228.7l-.1 1zM92.1 228.9v.8zM92 229.2l.1 .5zM92 229.5l.1 .2z"/>
</g>
<text font-size="7.9" x="172.9" y="37.1">MONTAJE EJE PALANCA</text>
<text font-size="7.1" x="127.7" y="145">NOTA IMPORTANTE:</text>
<g font-size="4.7">
<text x="127.7" y="151.2">El casquillo de plástico, item 34 se pega al eje, item 41. Para lo cual hay que realizar en</text>
<text x="127.7" y="156.5">el eje unos pequeños surcos con la radial, así el adhesivo será más eficaz.</text>
<text x="304.6" y="261.2">Plano de montaje</text>
<text x="304.6" y="266.6">Palanca de cambio</text>
<text x="304.6" y="272">SILVER V027</text>
</g>
<g font-size="4.2">
<text x="34" y="9.6">6</text>
<text x="104" y="9.6">5</text>
<text x="174" y="9.6">4</text>
<text x="244" y="9.6">3</text>
<text x="314" y="9.6">2</text>
<text x="384" y="9.6">1</text>
<text x="6.8" y="38.7">D</text>
<text x="410.6" y="38.7">D</text>
<text x="7" y="112.9">C</text>
<text x="410.8" y="112.9">C</text>
<text x="7" y="187.1">B</text>
<text x="410.8" y="187.1">B</text>
<text x="7" y="261.4">A</text>
<text x="410.8" y="261.4">A</text>
<text x="34" y="290.4">6</text>
<text x="104" y="290.4">5</text>
<text x="174" y="290.4">4</text>
<text x="244" y="290.4">3</text>
<text x="314" y="290.4">2</text>
<text x="384" y="290.4">1</text>
</g>
<g font-size="3.9">
<text x="93.1" y="31.4">45</text>
<text x="113.2" y="69.2">ITEM</text>
<text x="123.2" y="69.2">QTY</text>
<text x="150.2" y="69.2">PART NUMBER</text>
<text x="239.8" y="69.2">DESCRIPTION</text>
<text x="308.4" y="69.2">ID REF</text>
<text x="115.3" y="74.5">14</text>
<text x="125.5" y="74.5">1</text>
<text x="131.5" y="74.5">DIN 912 - M3 x 16</text>
<text x="194.6" y="74.6">Cylinder Head Cap Screw</text>
<text x="115.3" y="79.8">15</text>
<text x="125.5" y="79.8">1</text>
<text x="131.5" y="79.8">DIN 912 - M3 x 25</text>
<text x="194.6" y="79.9">Cylinder Head Cap Screw</text>
<text x="115.3" y="85.2">22</text>
<text x="125.5" y="85.1">4</text>
<text x="131.5" y="85.2">DIN 985 - M3</text>
<text x="194.6" y="85.1">Hex Nut</text>
<text x="87.3" y="93.5">34</text>
<text x="115.3" y="90.5">29</text>
<text x="115.3" y="95.8">34</text>
<text x="125.5" y="90.5">1</text>
<text x="125.5" y="95.8">1</text>
<text x="131.5" y="90.6">Muelle</text>
<text x="131.5" y="95.8">PC-AUT-07-POMO-01</text>
<text x="194.6" y="90.5">Long=45, Di=14, e=1.8</text>
<text x="194.6" y="95.8">Casquillo nylon acople pomo a eje</text>
<text x="309.5" y="90.5">2318</text>
<text x="309.5" y="95.8">2259</text>
<text x="115.3" y="101.1">37</text>
<text x="125.5" y="101.1">1</text>
<text x="131.5" y="101.1">PC-AUT-08-ANTIR04</text>
<text x="194.6" y="101.2">Elemento Antirotación del eje. Nylon</text>
<text x="309.5" y="101.1">2258</text>
<text x="115.3" y="106.4">41</text>
<text x="125.5" y="106.4">1</text>
<text x="131.5" y="106.4">PC-AUT-08-EJE02</text>
<text x="194.6" y="106.5">Eje de palanca de cambios</text>
<text x="309.5" y="106.4">2249</text>
<text x="115.3" y="111.7">45</text>
<text x="125.5" y="111.7">1</text>
<text x="131.5" y="111.7">PC-AUT-V001-POM001</text>
<text x="194.6" y="111.8">Pomo Palanca Cambios Automoción.</text>
<text x="310.5" y="111.7">656</text>
<text x="43.9" y="141.5">41</text>
<text x="48.6" y="175.9">22</text>
<text x="105" y="180">14</text>
<text x="48.6" y="198.1">37</text>
<text x="114.4" y="216.4">22</text>
<text x="42" y="222.5">15</text>
<text x="105.3" y="225.4">29</text>
</g>
<text font-size="3.1" x="352.4" y="275">SMK_SLVSMC_GSHIFT-ENS01</text>
<g font-size="2.4">
<text x="271.2" y="259.7">SCALE:</text>
<text x="350.6" y="260.8">DRAWN: Carlos Ruiz Madrigal</text>
<text x="391.2" y="260.6">16/03/2016</text>
<text x="350.6" y="267">CHECKED: Antonio Garcia</text>
<text x="391.2" y="266.7">21/03/2016</text>
<text x="350.6" y="271.4">DWG NO:</text>
<text x="351.6" y="279.3">REV</text>
<text x="372" y="279.4">SIZE</text>
<text x="391" y="279.6">SHEET</text>
<text x="358.1" y="284.1">01</text>
<text x="377.9" y="283.8">A3</text>
<text x="398.3" y="283.8">6 /6</text>
</g>
</svg>
